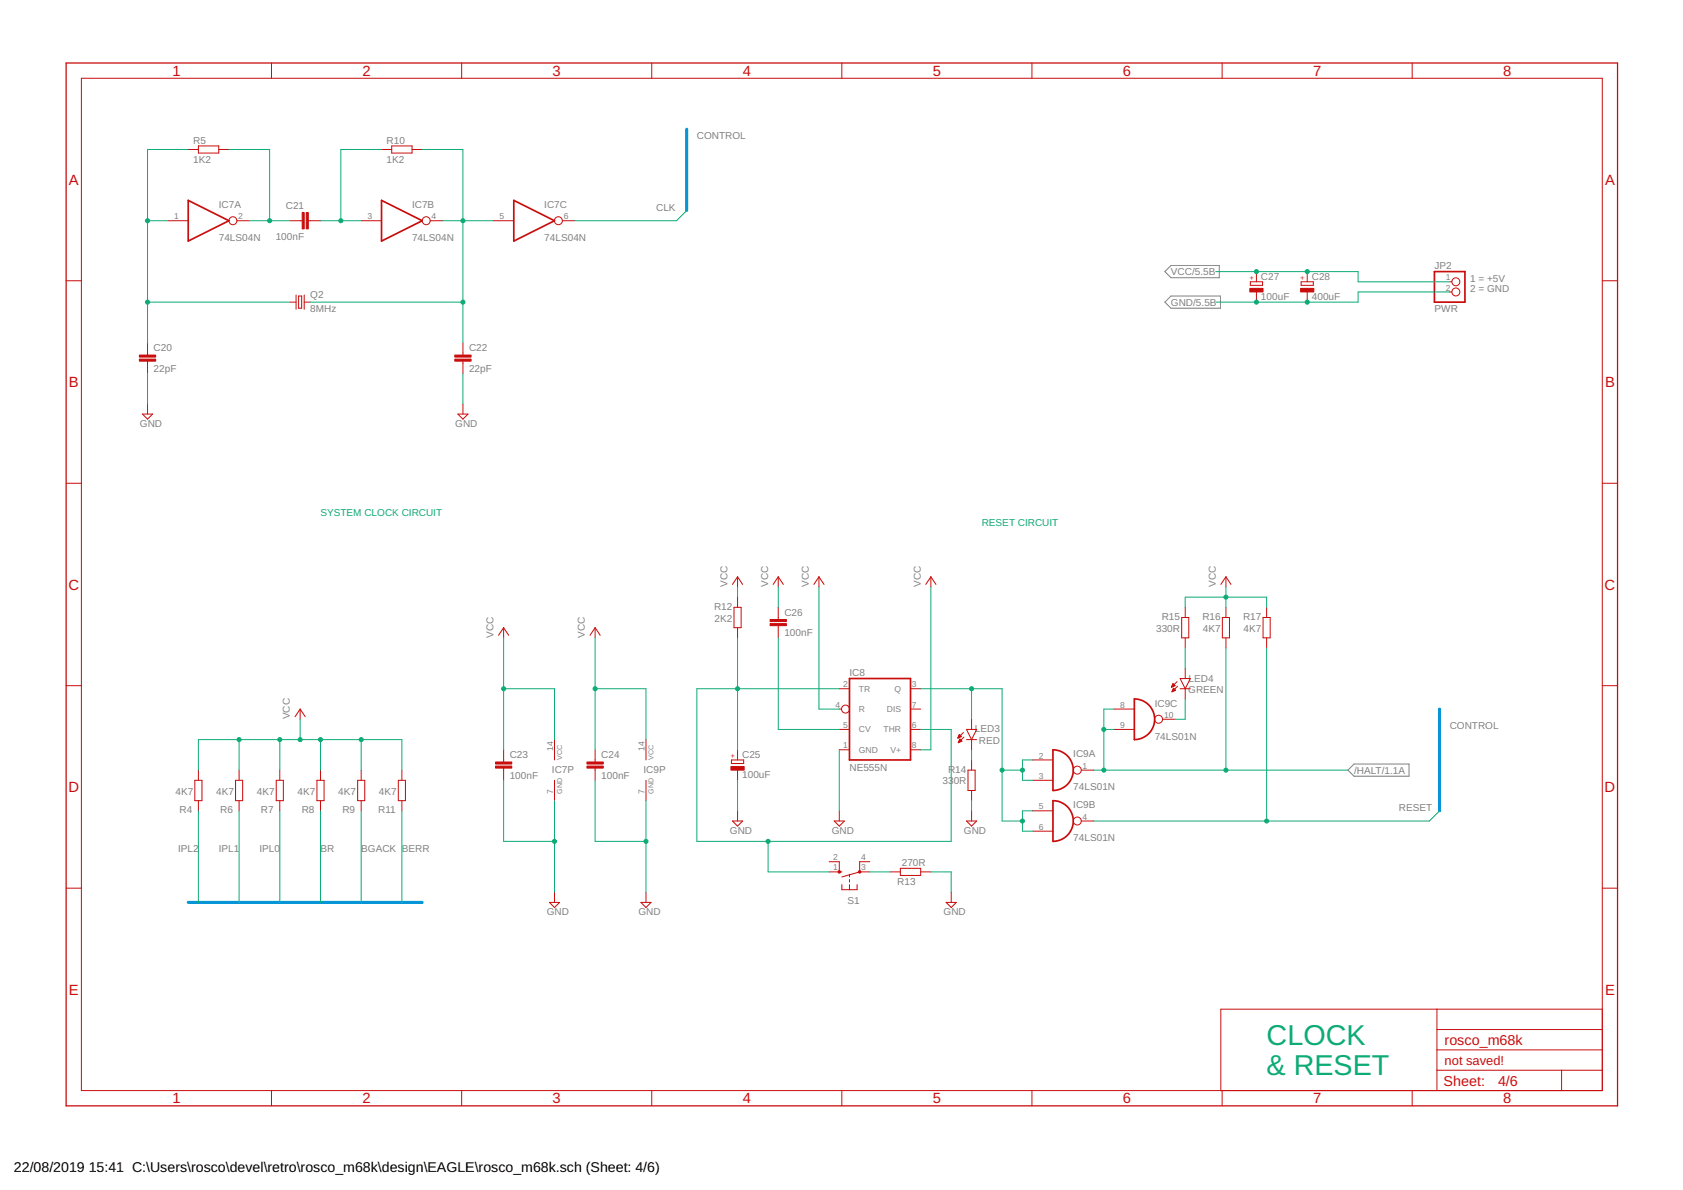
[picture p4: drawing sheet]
<svg xmlns="http://www.w3.org/2000/svg" width="420mm" height="297mm" viewBox="0 0 420 297" stroke-linecap="round" stroke-linejoin="round" font-family="sans-serif">
<path d="M290.8 75.4l1.5-1.5h12.4v3h-12.4zM290.8 67.8l1.5-1.5h12.1v3h-12.1zM338 190.7h13.8v3.1h-13.8l-1.5-1.6z" fill="none" stroke="#808080" stroke-width=".25"/>
<g fill="none" stroke="#c90d0c" stroke-width=".25">
<path d="M20.3 19.5h379.7v252.7h-379.7zM67.8 15.7v3.8M115.3 15.7v3.8M162.7 15.7v3.8M210.2 15.7v3.8M257.6 15.7v3.8M305.1 15.7v3.8M352.6 15.7v3.8M47 37.3h2.5M49.5 36.4h5.1v1.8h-5.1zM54.6 37.3h2.5M95.2 37.3h2.6"/>
<path d="M97.8 36.4h5.1v1.8h-5.1zM102.9 37.3h2.5M41.9 55.1h5.1M59.1 55.1h3.1M72.4 55.1h3M77 55.1h3M90.2 55.1h5M107.4 55.1h3.1M123.2 55.1h5.1M140.4 55.1h3.1M16.5 70.1h3.8M72.4 75.4h1.5"/>
<path d="M73.9 73.6v3.6M74.5 73.9h.8v3h-.8zM75.9 75.4h1.6M75.9 73.6v3.6M312.1 70.3h3.1v.9h-3.1zM313.7 67.8v2.5M313.7 72.9v2.5M324.8 70.3h3.1v.9h-3.1zM326.3 67.8v2.5M326.3 72.9v2.5M361.9 70.3h.6M361.9 72.9h.6"/>
<path d="M400 70.1h3.8M36.8 85.6v3M36.8 90.1v3.1M115.6 85.6v3M115.6 90.1v3.1M35.6 103.4h2.5l-1.3 1.2zM36.8 100.8v2.6M114.3 103.4h2.5l-1.2 1.2zM115.6 100.8v2.6M16.5 120.6h3.8M400 120.6h3.8M125.7 156.7v2.5"/>
<path d="M125.7 156.7l1.3 1.9M125.7 156.7l-1.2 1.9M148.6 156.7v2.5M148.6 156.7l1.2 1.9M148.6 156.7l-1.3 1.9M183.2 151.6h1.8v5.1h-1.8zM184.1 144v2.5M184.1 149.1v2.5M184.1 156.7v2.5M184.1 144l1.3 1.9M184.1 144l-1.2 1.9M194.3 144v2.5"/>
<path d="M194.3 151.6v3M194.3 156.2v3M194.3 144l1.3 1.9M194.3 144l-1.3 1.9M204.4 144l1.3 1.9M204.4 144l-1.2 1.9M204.4 144v2.5M232.4 144l1.3 1.9M232.4 144l-1.3 1.9M232.4 144v2.5M295 154.1h1.8v5.1h-1.8zM295.9 151.6v2.5"/>
<path d="M295.9 159.2v2.6M305.2 154.1h1.7v5.1h-1.7zM306 144v2.5M306 151.6v2.5M306 159.2v2.6M306 144l1.3 1.9M306 144l-1.2 1.9M315.3 154.1h1.8v5.1h-1.8zM316.2 151.6v2.5M316.2 159.2v2.6M16.5 171.2h3.8M74.9 177l1.3 1.9"/>
<path d="M74.9 177l-1.2 1.9M74.9 177v2.5M209.5 171.9h2.6M209.5 177h.6M227.3 171.9h2.5M227.3 177h2.5M242.5 179.5v2.6M278.1 177h5.1M290.2 179.5h3.1M292.5 171.5h.1M292.5 171.4h.4M292.6 171.2h.6"/>
<path d="M292.6 171.1h.7M292.6 172.6h.2M292.7 172.4h.4M292.7 171h.5M292.7 170.9h.4M292.7 172.3h.7M292.8 170.8h.1M292.8 172.2h.6M292.8 172.1h.4M292.9 172h.2M292.9 171.9h.1M293 171.8l.5 .5-.9 .4z"/>
<path d="M293.3 171.2l-.5-.6-.3 .9M293.3 171.2l-.8 .3M293.9 170.1l-1.4 1.4M294 171.3l-1.4 1.4M294.6 171.9h2.6M294.6 169.4h2.6l-1.3 2.5zM295.9 166.8v2.6M295.9 171.9v2.6M400 171.2h3.8M48.6 194.8h1.8v5.1h-1.8zM49.5 192.2v2.6M49.5 199.9v2.5"/>
<path d="M58.8 194.8h1.8v5.1h-1.8zM59.7 192.2v2.6M59.7 199.9v2.5M69 194.8h1.7v5.1h-1.7zM69.8 192.2v2.6M69.8 199.9v2.5M79.1 194.8h1.8v5.1h-1.8zM80 192.2v2.6M80 199.9v2.5M89.3 194.8h1.8v5.1h-1.8zM90.2 192.2v2.6M90.2 199.9v2.5"/>
<path d="M99.4 194.8h1.8v5.1h-1.8zM100.3 192.2v2.6M100.3 199.9v2.5M125.7 187.2v3M125.7 191.7v3.1M138.4 184.6v5.1M138.4 194.8v5.1M148.6 187.2v3M148.6 191.7v3.1M161.3 184.6v5.1M161.3 194.8v5.1M182.6 189.7h3.1v.9h-3.1z"/>
<path d="M184.1 187.2v2.5M184.1 192.2v2.6M209.5 182.1h2.6M209.5 187.2h2.6M227.3 182.1h2.5M227.3 187.2h2.5M239.2 184.1h.1M239.2 184h.4M239.2 185.4h.1M239.3 183.9h.6M239.3 183.8h.6M239.3 185.2h.3"/>
<path d="M239.4 185.1h.5M239.4 183.7h.4M239.4 183.5h.3M239.4 185h.7M239.5 183.4h.1M239.5 184.9h.5M239.5 183.3l.5 .6-.9 .3zM239.5 184.7h.4M239.6 184.6h.2M239.6 184.5l-.4 .9M239.6 184.5l.5 .5M239.6 184.5h.1"/>
<path d="M240.1 185l-.9 .4M240.5 182.8l-1.4 1.4M240.6 184l-1.4 1.4M241.3 182.1h2.5l-1.3 2.5zM241.3 184.6h2.5M241.7 192.2h1.7v5.1h-1.7zM242.5 184.6v2.6M242.5 189.7v2.5M242.5 197.3v2.6M257.8 189.7h5.1M257.8 194.8h5.1M269.9 192.2h3.1"/>
<path d="M278.1 182.1h5.1M182.9 204.9h2.5l-1.3 1.3zM184.1 202.4v2.5M207 217.6h3.2M207 215.1h2.5v2.5M208.3 204.9h2.5l-1.3 1.3zM209.5 202.4v2.5M212.1 218.3v.6M212.1 219.5v.7M214.6 217.6h2.5M214.6 217.6l-4.4 1.3M217.1 215.1h-2.5v2.5"/>
<path d="M222.2 217.6h2.6M224.8 216.7h5v1.8h-5zM229.8 217.6h2.6M241.3 204.9h2.5l-1.3 1.3zM242.5 202.4v2.5M257.8 202.4h5.1M257.8 207.5h5.1M269.9 204.9h3.1M16.5 221.7h3.8M137.2 225.3h2.5l-1.3 1.2zM138.4 222.7v2.6M160 225.3h2.5l-1.2 1.2z"/>
<path d="M161.3 222.7v2.6M210.2 220.8v1.3h3.8v-1.3M212.1 220.8v1.3M236.2 225.3h2.5l-1.2 1.2zM237.5 222.7v2.6M400 221.7h3.8M358.7 251.9v20.3M358.7 257h41.3M400 251.9h-95.2v20.3M67.8 272.2v3.8M115.3 272.2v3.8M162.7 272.2v3.8"/>
<path d="M210.2 272.2v3.8M257.6 272.2v3.8M305.1 272.2v3.8M352.6 272.2v3.8M358.7 267.1h41.3M358.7 262.1h41.3M389.8 267.1v5.1"/>
<circle cx="58.1" cy="55.1" r=".99"/>
<circle cx="106.4" cy="55.1" r=".99"/>
<circle cx="139.4" cy="55.1" r=".99"/>
<circle cx="363.5" cy="70.3" r=".99"/>
<circle cx="363.5" cy="72.9" r=".99"/>
<circle cx="211.1" cy="177" r=".99"/>
<circle cx="289.2" cy="179.5" r=".99"/>
<circle cx="268.9" cy="192.2" r=".99"/>
<circle cx="268.9" cy="204.9" r=".99"/>
</g>
<g fill="#c90d0c" stroke="#c90d0c" stroke-width=".25">
<path d="M34.8 88.6h4.1v.5h-4.1z"/>
<path d="M34.8 89.6h4.1v.5h-4.1z"/>
<path d="M113.5 88.6h4.1v.5h-4.1z"/>
<path d="M113.5 89.6h4.1v.5h-4.1z"/>
<path d="M75.4 53.1h.5v4h-.5z"/>
<path d="M76.5 53.1h.5v4h-.5z"/>
<path d="M192.3 154.6h4v.6h-4z"/>
<path d="M192.3 155.7h4v.5h-4z"/>
<path d="M182.5 191.3h3.3v.9h-3.3z"/>
<path d="M324.7 72h3.3v.9h-3.3z"/>
<path d="M312 72h3.3v.9h-3.3z"/>
<path d="M146.5 190.2h4.1v.5h-4.1z"/>
<path d="M146.5 191.2h4.1v.5h-4.1z"/>
<path d="M123.7 190.2h4.1v.5h-4.1z"/>
<path d="M123.7 191.2h4.1v.5h-4.1z"/>
</g>
<path d="M16.5 15.7h387.3v260.3h-387.3z" fill="none" stroke="#c90d0c" stroke-width=".32"/>
<path d="M47 50l10.1 5.1-10.1 5.1zM95.2 50l10.2 5.1-10.2 5.1zM128.3 50l10.1 5.1-10.1 5.1zM358.1 67.8h7.6v7.6h-7.6zM212.1 169.4h15.2v20.3h-15.2zM283.2 174.5a5.1 5.1 0 0 1 5.1 5 5.1 5.1 0 0 1-5.1 5.1zM262.9 187.2a5.1 5.1 0 0 1 5 5 5.1 5.1 0 0 1-5 5.1zM262.9 199.9a5.1 5.1 0 0 1 5 5 5.1 5.1 0 0 1-5 5.1z" fill="none" stroke="#c90d0c" stroke-width=".42"/>
<g fill="#c90d0c" stroke="#c90d0c" stroke-width=".25">
<circle cx="214.6" cy="217.6" r=".33"/>
<circle cx="209.5" cy="217.6" r=".33"/>
</g>
<path d="M171.4 32.2v20.4M359.4 177v25.4M47 225.3h58.4" fill="none" stroke="#0696d7" stroke-width=".76"/>
<g fill="none" stroke="#0dab76" stroke-width=".25">
<path d="M47 37.3h-10.2v48.3M57.1 37.3h10.2v17.8M95.2 37.3h-10.1v17.8M105.4 37.3h10.2v48.3M36.8 55.1h5.1M62.2 55.1h10.2M80 55.1h10.2M110.5 55.1h12.7M171.4 52.6l-2.5 2.5h-25.4M36.8 75.4h35.6M77.5 75.4h38.1M303.5 67.8h35.5v2.5h22.9"/>
<path d="M361.9 72.9h-22.9v2.5h-35.5M36.8 93.2v7.6M115.6 93.2v7.6M125.7 159.2v28M148.6 159.2v28M184.1 146.5v2.6M184.1 159.2v28M194.3 146.5v5.1M194.3 159.2v22.9h15.2M204.4 146.5v30.5h5.1M232.4 146.5v40.7h-2.6M295.9 151.6v-2.5h20.3v2.5"/>
<path d="M306 146.5v5.1M74.9 179.5v5.1M125.7 171.9h12.7v12.7M148.6 171.9h12.7v12.7M209.5 171.9h-35.5v38.1h63.5v-27.9h-7.7M229.8 171.9h20.4v33h5M242.5 171.9v7.6M278.1 177h-2.5v15.2M295.9 161.8v5M295.9 174.5v5h-2.6M306 161.8v30.4M316.2 161.8v43.1"/>
<path d="M49.5 192.2v-7.6h50.8v7.6M59.7 184.6v7.6M69.8 184.6v7.6M80 184.6v7.6M90.2 184.6v7.6M125.7 194.8v15.2h12.7M138.4 199.9v22.8M148.6 194.8v15.2h12.7M161.3 199.9v22.8M184.1 194.8v7.6M209.5 187.2v15.2M242.5 187.2v2.5"/>
<path d="M242.5 199.9v2.5M250.2 192.2h5M257.8 189.7h-2.6v5.1h2.6M273 192.2h63.5M275.6 182.1h2.5M49.5 202.4v22.9M59.7 202.4v22.9M69.8 202.4v22.9M80 202.4v22.9M90.2 202.4v22.9M100.3 202.4v22.9M191.7 210v7.6h15.3"/>
<path d="M217.1 217.6h5.1M232.4 217.6h5.1v5.1M257.8 202.4h-2.6v5.1h2.6M359.4 202.4l-2.6 2.5h-83.8"/>
</g>
<g fill="#0dab76" stroke="#0dab76" stroke-width=".25">
<circle cx="67.3" cy="55.1" r=".51"/>
<circle cx="85.1" cy="55.1" r=".51"/>
<circle cx="115.6" cy="55.1" r=".51"/>
<circle cx="115.6" cy="75.4" r=".51"/>
<circle cx="36.8" cy="55.1" r=".51"/>
<circle cx="36.8" cy="75.4" r=".51"/>
<circle cx="326.3" cy="75.4" r=".51"/>
<circle cx="313.7" cy="75.4" r=".51"/>
<circle cx="161.3" cy="210" r=".51"/>
<circle cx="138.4" cy="210" r=".51"/>
<circle cx="306" cy="149.1" r=".51"/>
<circle cx="74.9" cy="184.6" r=".51"/>
<circle cx="90.2" cy="184.6" r=".51"/>
<circle cx="80" cy="184.6" r=".51"/>
<circle cx="69.8" cy="184.6" r=".51"/>
<circle cx="59.7" cy="184.6" r=".51"/>
<circle cx="326.3" cy="67.8" r=".51"/>
<circle cx="313.7" cy="67.8" r=".51"/>
<circle cx="148.6" cy="171.9" r=".51"/>
<circle cx="125.7" cy="171.9" r=".51"/>
<circle cx="306" cy="192.2" r=".51"/>
<circle cx="275.6" cy="192.2" r=".51"/>
<circle cx="275.6" cy="182.1" r=".51"/>
<circle cx="255.2" cy="192.2" r=".51"/>
<circle cx="255.2" cy="204.9" r=".51"/>
<circle cx="250.2" cy="192.2" r=".51"/>
<circle cx="242.5" cy="171.9" r=".51"/>
<circle cx="184.1" cy="171.9" r=".51"/>
<circle cx="191.7" cy="210" r=".51"/>
<circle cx="316.2" cy="204.9" r=".51"/>
</g>
<g font-size="7.2" fill="#0dab76">
<text x="316.2" y="260.8">CLOCK</text>
<text x="316.2" y="268.4">&amp; RESET</text>
</g>
<g font-size="3.7" fill="#c90d0c">
<text x="43" y="18.9">1</text>
<text x="90.5" y="18.9">2</text>
<text x="138" y="18.9">3</text>
<text x="185.4" y="18.9">4</text>
<text x="232.9" y="18.9">5</text>
<text x="280.3" y="18.9">6</text>
<text x="327.8" y="18.9">7</text>
<text x="375.3" y="18.9">8</text>
<text x="17.2" y="46.1">A</text>
<text x="400.7" y="46.1">A</text>
<text x="17.2" y="96.6">B</text>
<text x="400.7" y="96.6">B</text>
<text x="17.1" y="147.2">C</text>
<text x="400.6" y="147.2">C</text>
<text x="17.1" y="197.7">D</text>
<text x="400.6" y="197.7">D</text>
<text x="17.2" y="248.3">E</text>
<text x="400.7" y="248.3">E</text>
<text x="43" y="275.4">1</text>
<text x="90.5" y="275.4">2</text>
<text x="138" y="275.4">3</text>
<text x="185.4" y="275.4">4</text>
<text x="232.9" y="275.4">5</text>
<text x="280.3" y="275.4">6</text>
<text x="327.8" y="275.4">7</text>
<text x="375.3" y="275.4">8</text>
</g>
<g font-size="3.6" fill="#c90d0c">
<text x="360.6" y="260.8">rosco_m68k</text>
<text x="360.4" y="271.1">Sheet:</text>
<text x="374" y="271">4/6</text>
</g>
<g font-size="3.5">
<text x="3.5" y="292.5">22/08/2019</text>
<text x="22.2" y="292.5">15:41 C:\Users\rosco\devel\retro\rosco_m68k\design\EAGLE\rosco_m68k.sch (Sheet: 4/6)</text>
</g>
<text font-size="3.2" fill="#c90d0c" x="360.6" y="265.9">not saved!</text>
<g font-size="2.5" fill="#808080">
<text x="48.3" y="35.8">R5</text>
<text x="96.5" y="35.8">R10</text>
<text x="174" y="34.8">CONTROL</text>
<text x="48.3" y="40.6">1K2</text>
<text x="96.5" y="40.6">1K2</text>
<text x="54.6" y="51.9">IC7A</text>
<text x="71.4" y="52.2">C21</text>
<text x="102.9" y="51.9">IC7B</text>
<text x="135.9" y="51.9">IC7C</text>
<text x="163.8" y="52.6">CLK</text>
<text x="68.8" y="59.8">100nF</text>
<text x="54.6" y="60.2">74LS04N</text>
<text x="102.9" y="60.2">74LS04N</text>
<text x="135.9" y="60.2">74LS04N</text>
<text x="292.3" y="68.7">VCC/5.5B</text>
<text x="314.8" y="69.9">C27</text>
<text x="327.5" y="69.9">C28</text>
<text x="358.1" y="67.2">JP2</text>
<text x="367" y="70.3">1 = +5V</text>
<text x="77.5" y="78">8MHz</text>
<text x="77.5" y="74.4">Q2</text>
<text x="292.3" y="76.3">GND/5.5B</text>
<text x="314.8" y="74.9">100uF</text>
<text x="327.5" y="74.9">400uF</text>
<text x="358.1" y="78">PWR</text>
<text x="367" y="72.9">2 = GND</text>
<text x="38.4" y="87.7">C20</text>
<text x="117.1" y="87.7">C22</text>
<text x="38.4" y="92.8">22pF</text>
<text x="117.1" y="92.8">22pF</text>
<text x="34.9" y="106.5">GND</text>
<text x="113.7" y="106.5">GND</text>
<text x="181.6" y="146.5" transform="rotate(-90 181.6 146.5)">VCC</text>
<text x="191.8" y="146.5" transform="rotate(-90 191.8 146.5)">VCC</text>
<text x="201.9" y="146.5" transform="rotate(-90 201.9 146.5)">VCC</text>
<text x="229.8" y="146.5" transform="rotate(-90 229.8 146.5)">VCC</text>
<text x="303.5" y="146.5" transform="rotate(-90 303.5 146.5)">VCC</text>
<text x="178.3" y="152.3">R12</text>
<text x="178.4" y="155.2">2K2</text>
<text x="195.8" y="153.8">C26</text>
<text x="290" y="154.9">R15</text>
<text x="300.2" y="154.9">R16</text>
<text x="310.3" y="154.9">R17</text>
<text x="123.2" y="159.2" transform="rotate(-90 123.2 159.2)">VCC</text>
<text x="146" y="159.2" transform="rotate(-90 146 159.2)">VCC</text>
<text x="195.8" y="158.8">100nF</text>
<text x="288.6" y="157.7">330R</text>
<text x="300.3" y="157.7">4K7</text>
<text x="310.5" y="157.7">4K7</text>
<text x="212.1" y="168.6">IC8</text>
<text x="296.6" y="173.1">GREEN</text>
<text x="296.7" y="170.1">LED4</text>
<text x="72.4" y="179.5" transform="rotate(-90 72.4 179.5)">VCC</text>
<text x="288.3" y="176.4">IC9C</text>
<text x="243.4" y="182.8">LED3</text>
<text x="244.4" y="185.8">RED</text>
<text x="288.3" y="184.6">74LS01N</text>
<text x="361.9" y="182.1">CONTROL</text>
<text x="127.2" y="189.3">C23</text>
<text x="150.1" y="189.3">C24</text>
<text x="185.3" y="189.2">C25</text>
<text x="267.9" y="189.1">IC9A</text>
<text x="127.2" y="194.4">100nF</text>
<text x="137.8" y="192.9">IC7P</text>
<text x="150.1" y="194.4">100nF</text>
<text x="160.6" y="192.9">IC9P</text>
<text x="185.3" y="194.3">100uF</text>
<text x="212.1" y="192.4">NE555N</text>
<text x="235.3" y="195.8">33</text>
<text x="236.7" y="193">R14</text>
<text x="238.1" y="195.8">0R</text>
<text x="267.9" y="197.3">74LS01N</text>
<text x="338" y="193.1">/HALT/1.1A</text>
<text x="43.8" y="198.3">4K7</text>
<text x="44.8" y="202.9">R4</text>
<text x="54" y="198.3">4K7</text>
<text x="55" y="202.9">R6</text>
<text x="64.1" y="198.3">4K7</text>
<text x="65.2" y="202.9">R7</text>
<text x="74.3" y="198.3">4K7</text>
<text x="75.3" y="202.9">R8</text>
<text x="84.4" y="198.3">4K7</text>
<text x="85.5" y="202.9">R9</text>
<text x="94.4" y="202.9">R11</text>
<text x="94.6" y="198.3">4K7</text>
<text x="267.9" y="201.8">IC9B</text>
<text x="349.2" y="202.4">RESET</text>
<text x="182.2" y="208.1">GND</text>
<text x="207.6" y="208.1">GND</text>
<text x="240.6" y="208.1">GND</text>
<text x="44.5" y="212.6">IPL2</text>
<text x="54.6" y="212.6">IPL1</text>
<text x="64.8" y="212.6">IPL0</text>
<text x="80" y="212.6">BR</text>
<text x="90.2" y="212.6">BGACK BERR</text>
<text x="267.9" y="210">74LS01N</text>
<text x="224" y="220.9">R13</text>
<text x="225.1" y="216.1">270R</text>
<text x="211.5" y="225.8">S1</text>
<text x="136.5" y="228.4">GND</text>
<text x="159.4" y="228.4">GND</text>
<text x="235.6" y="228.4">GND</text>
</g>
<g font-size="2.5" fill="#0dab76">
<text x="80" y="128.7">SYSTEM CLOCK CIRCUIT</text>
<text x="245.1" y="131.3">RESET CIRCUIT</text>
</g>
<g font-size="2.1" fill="#808080">
<text x="43.5" y="54.7">1</text>
<text x="59.5" y="54.7">2</text>
<text x="91.7" y="54.7">3</text>
<text x="107.7" y="54.7">4</text>
<text x="124.7" y="54.7">5</text>
<text x="140.8" y="54.7">6</text>
<text x="360.9" y="70">1</text>
<text x="360.9" y="72.5">2</text>
<text x="210.5" y="171.6">2</text>
<text x="214.4" y="172.7">TR</text>
<text x="223.3" y="172.7">Q</text>
<text x="227.7" y="171.6">3</text>
<text x="208.5" y="176.6">4</text>
<text x="214.4" y="177.8">R</text>
<text x="221.4" y="177.8">DIS</text>
<text x="227.7" y="176.6">7</text>
<text x="279.7" y="176.6">8</text>
<text x="290.6" y="179.2">10</text>
<text x="210.5" y="181.7">5</text>
<text x="214.4" y="182.8">CV</text>
<text x="220.6" y="182.8">THR</text>
<text x="227.7" y="181.7">6</text>
<text x="279.7" y="181.7">9</text>
<text x="138.1" y="187.4" transform="rotate(-90 138.1 187.4)">14</text>
<text x="160.9" y="187.4" transform="rotate(-90 160.9 187.4)">14</text>
<text x="210.5" y="186.8">1</text>
<text x="214.4" y="187.9">GND</text>
<text x="222.3" y="187.9">V+</text>
<text x="227.7" y="186.8">8</text>
<text x="259.3" y="189.3">2</text>
<text x="270.3" y="191.9">1</text>
<text x="259.3" y="194.4">3</text>
<text x="138.1" y="198.3" transform="rotate(-90 138.1 198.3)">7</text>
<text x="160.9" y="198.3" transform="rotate(-90 160.9 198.3)">7</text>
<text x="259.3" y="202">5</text>
<text x="259.3" y="207.1">6</text>
<text x="270.3" y="204.6">4</text>
<text x="208" y="214.7">2</text>
<text x="215" y="214.7">4</text>
<text x="208" y="217.3">1</text>
<text x="215" y="217.3">3</text>
</g>
<g font-size="1.8" fill="#c90d0c">
<text x="313.1" y="69.9" transform="rotate(-90 313.1 69.9)">+</text>
<text x="325.8" y="69.9" transform="rotate(-90 325.8 69.9)">+</text>
<text x="183.6" y="189.3" transform="rotate(-90 183.6 189.3)">+</text>
</g>
<g font-size="1.8" fill="#808080">
<text x="140.3" y="189.7" transform="rotate(-90 140.3 189.7)">VCC</text>
<text x="163.2" y="189.7" transform="rotate(-90 163.2 189.7)">VCC</text>
<text x="140.3" y="198.1" transform="rotate(-90 140.3 198.1)">GND</text>
<text x="163.2" y="198.1" transform="rotate(-90 163.2 198.1)">GND</text>
</g>
</svg>
